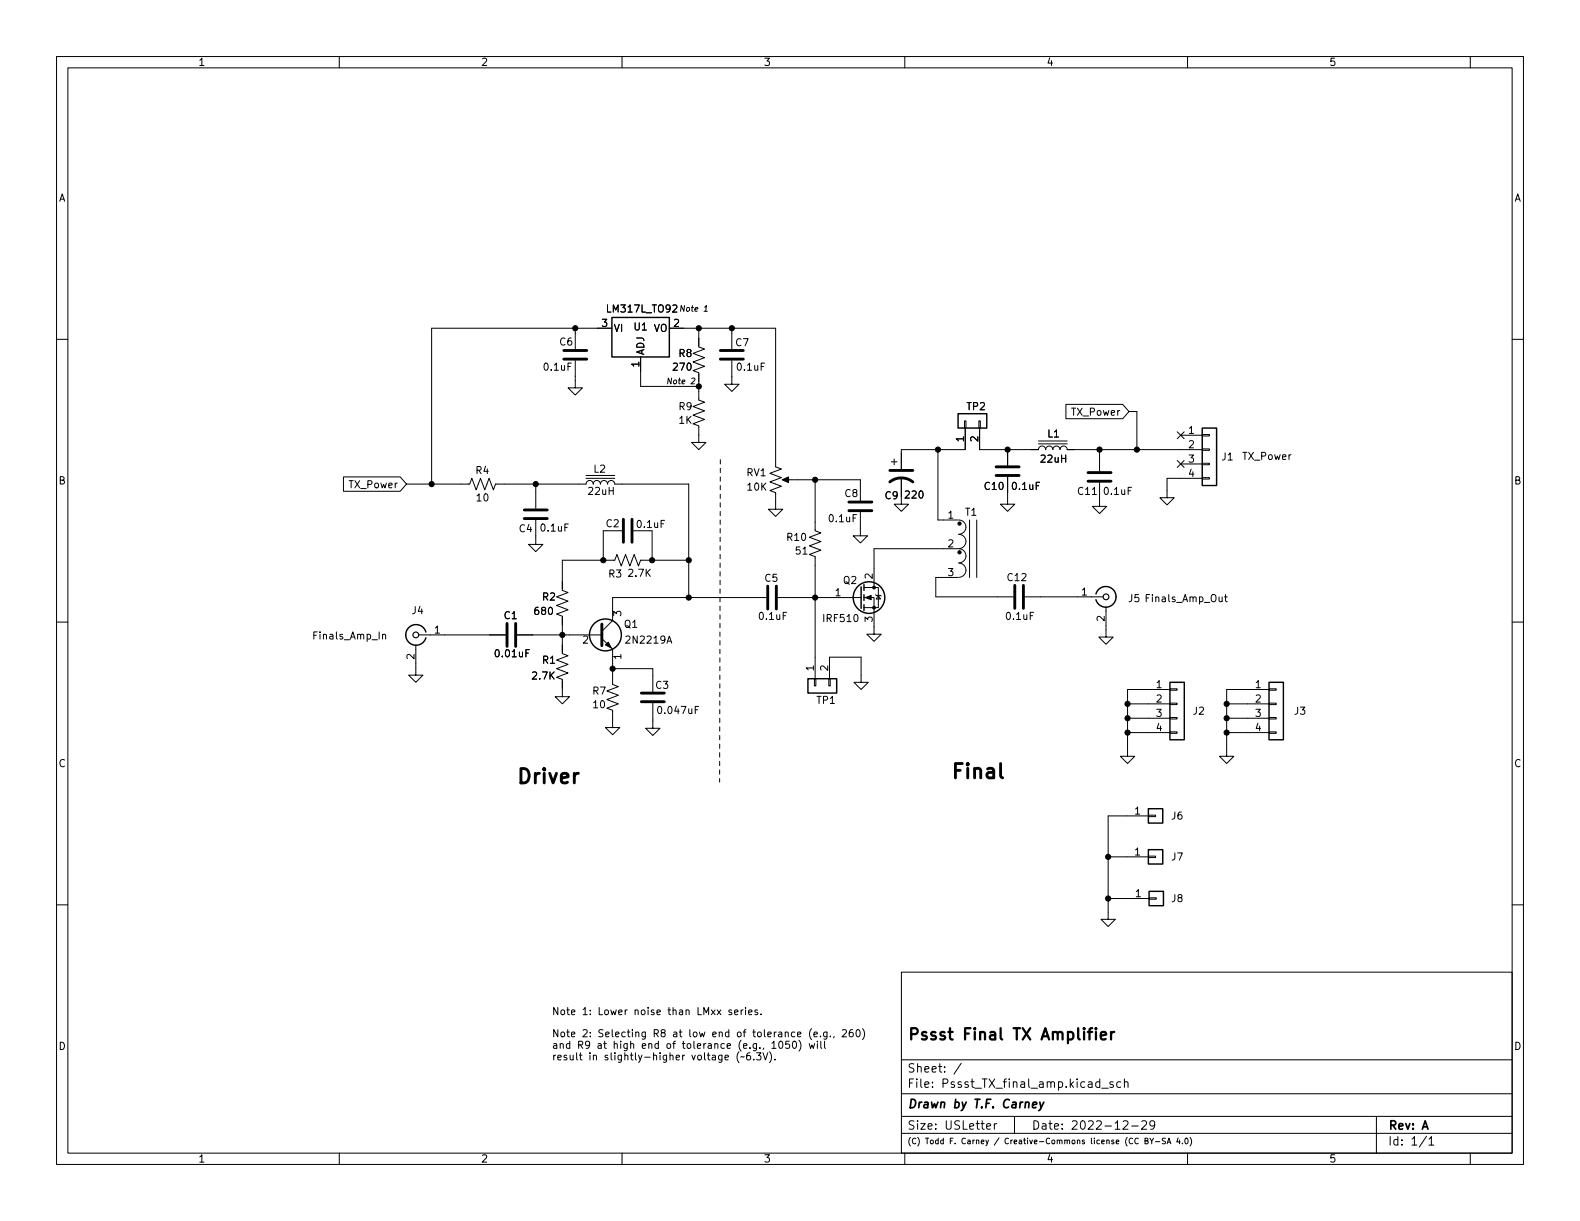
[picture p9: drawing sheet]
<svg xmlns="http://www.w3.org/2000/svg" width="279mm" height="216mm" viewBox="0 0 279 216" stroke-linecap="round" stroke-linejoin="round" font-family="sans-serif">
<g fill="none" stroke="#000" stroke-width=".18">
<path d="M10 10h259.4v195.9h-259.4zM12 12h255.4v191.9h-255.4zM60 10v2M110 10v2M160 10v2M210 10v2M260 10v2M10 60h2M101.7 58v3.7M108.2 58h-31.9v27.6M118.4 58h18.8v24.6l1 .3-2.1 .8 2.1 .8-2.1 .7 2.1 .8-2.1 .7 1.1 .4v2.9h1.2l-1.2 1.3-1.3-1.3h1.3M119 54l.5-.1 .2 .4-.8 .9h.8"/>
<path d="M123.6 58v3.3l1 .4-2 .8 2 .7-2 .8 2 .8-2 .7 1 .4v1.5M129.4 58v3.7M267.4 60h2M101 64.2h-.6v1.3M101.7 63.8v4.8h1.3l-1.3 1.3-1.2-1.3h1.2M113.3 63.1v5.2h10.3v2.4l1 .4-2 .8 2 .7-2 .8 2 .8-2 .7 1 .4v2.9h1.2l-1.2 1.3-1.3-1.3h1.3M129.4 63.8v4.1h1.3l-1.3 1.3-1.3-1.3h1.3M135.2 64.2h-.6v1.3M165.9 79.5v12.4h3.5M170.6 74.4h.2v1.3h-.2zM170.7 75.7v3.8h-11.3v3.4M173.1 74.4h.3v1.3h-.3z"/>
<path d="M173.2 75.7v3.8h10.4a.64 .64 0 0 1 .7-.6 .64 .64 0 0 1 .6 .6 .64 .64 0 0 1 .6-.6 .64 .64 0 0 1 .7 .6 .64 .64 0 0 1 .6-.6 .64 .64 0 0 1 .7 .6 .64 .64 0 0 1 .6-.6 .64 .64 0 0 1 .6 .6h23.9M178.2 79.5v2.8M183.6 78.5h5.1M183.6 78h5.1M188.5 71.5h10l1.1 1.3-1.1 1.2h-10zM194.4 79.5v3.8M199.6 72.8h1.4v6.7M208.2 76.4l1.2 1.2M208.8 77h3.8M209.4 76.4l-1.2 1.2M212.6 79.4h1.3v.2h-1.3zM212.6 76.8h1.3v.3h-1.3z"/>
<path d="M60.7 84.3h10.1l1.1 1.3-1.1 1.3h-10.1zM71.9 85.6h11.2l.3-1 .8 2 .8-2 .7 2 .8-2 .7 2 .4-1h16a.64 .64 0 0 1 .7-.6 .64 .64 0 0 1 .6 .6 .64 .64 0 0 1 .6-.6 .64 .64 0 0 1 .7 .6 .64 .64 0 0 1 .6-.6 .64 .64 0 0 1 .6 .6 .64 .64 0 0 1 .7-.6 .64 .64 0 0 1 .6 .6h13.1v20.1M94.7 91.9v4.4h1.3l-1.3 1.2-1.2-1.2h1.2M94.7 85.6v4.3M100.5 92.6h-.6v1.3M103.6 84.6h5.1M103.6 84.1h5.1M106.7 93.9v5.2M107.2 93.9h2.8M115.3 93.9v5.2M117.5 92h-.6v1.3M121.8 99.1h-8.5l-.4 1-.8-2.1-.7 2.1-.8-2.1-.7 2.1-.8-2.1-.4 1.1h-9.3v5.3l1.1 .4-2.1 .7 2.1 .8-2.1 .8 2.1 .7-2.1 .8 1 .4v6.6l1.1 .4-2.1 .7 2.1 .8-2.1 .7 2.1 .8-2.1 .8 1 .3v3.1h1.3l-1.3 1.3-1.2-1.3h1.2"/>
<path d="M138.7 84.8h13.4v3.7M142 98h.7M144.1 84.8v9.1l1.1 .3-2.1 .8 2.1 .8-2.1 .7 2.1 .8-2.1 .7 1 .4v21.6M151.5 91h-.6v1.3M152.1 90.6v4.1h1.3l-1.3 1.3-1.2-1.3h1.2M157.6 81.7h1M158.1 81.2v1M159.4 87.9v1.3h1.3l-1.3 1.2-1.3-1.2h1.3M159.4 84.5v3.3M169.4 97h-14.8v6.9M169.5 91.9a1.27 1.27 0 0 1 1.3 1.3 1.27 1.27 0 0 1-1.3 1.3 1.26 1.26 0 0 1 1.3 1.2 1.26 1.26 0 0 1-1.3 1.3M169.5 97a1.27 1.27 0 0 1 1.3 1.3"/>
<path d="M170.8 98.3a1.33 1.33 0 0 1-1.3 1.3 1.26 1.26 0 0 1 1.3 1.2 1.26 1.26 0 0 1-1.3 1.3M171.4 91.9v10.2M172.7 91.9v10.2M178.2 84.3v4.9h1.3l-1.3 1.2-1.3-1.2h1.3M183.8 85.3h-.6v1.3M193.2 87.4h.7M194.4 88.3v1.2h1.3l-1.3 1.3-1.2-1.3h1.2M194.4 85.3v2.8M200.1 86.2h-.6v1.2M208.2 81.4l1.2 1.3M208.8 82h3.8M209.4 81.4l-1.2 1.3"/>
<path d="M212.6 84.5h1.3v.2h-1.3zM212.6 81.9h1.3v.3h-1.3zM212.6 84.6h-6.2v3.4h1.2l-1.2 1.3-1.3-1.3h1.3M10 110h2M67.7 112.3l.1-.1h.3l.1 .8M67.7 112.2v.8M73.5 114v5.4h1.3l-1.3 1.3-1.2-1.3h1.2M74 112.3h15.4M91.4 112.3h15M93 115.5h.4M93.6 114.9h-.6v1.2M103.2 112.6l.5-.1 .2 .3-.8 .9h.8"/>
<path d="M106.4 112.9l1.9 1.9v6.2l1 .4-2 .8 2 .7-2 .8 2 .8-2 .7 1 .4v3.1h1.3l-1.3 1.2-1.2-1.2h1.2M108.3 118.2h7.1v4.1M108.5 108.9v-.8l.5 .4 .1-.3h.6l.1 .1-.1 .6M109.8 116.1h-1.3l.4 .3M117.9 113.7l.5-1.2 .4 1.2M118.1 113.4h.6M135.5 105.7h-27.2v4l-1.9 1.9M137.5 105.7h14.8M139.1 108.3h-.6v1.2M151.1 108.8l.2-.1a.68 .68 0 0 1 .4 .6 .68 .68 0 0 1-.4 .6l-.2-.1-.1-.4zM152.8 105.7h1.8v6.4h1.2l-1.2 1.3-1.3-1.3h1.3M152.8 103.9h2.5v3.5h-2.5"/>
<path d="M154.8 105.2l.1 .1h.8l.1 .1M155.3 105.3l.4 .6h-.8zM169.4 102.1h-3.9v3.4h13.7M181.2 105.5h13.9M182.8 108.3h-.6v1.2M195.6 107.3v5.3h1.2l-1.2 1.3-1.3-1.3h1.3M215.6 105.6v.7l.3 .1 .2-.1M216.1 105.6v.8M216.5 105.6h.5M216.7 105.1v1.1l.3 .2M267.4 110h2M115.4 124.3v4.5h1.3l-1.3 1.2-1.2-1.2h1.2"/>
<path d="M122.9 125.5h.5M123.5 124.9h-.6v1.3M144 120h.3v1.3h-.3zM146.6 120h.2v1.3h-.2zM146.7 120v-3.8h5.6v4.5h1.2l-1.2 1.2-1.3-1.2h1.3M199.4 124.5h7.5M199.4 127h7.5M199.4 129.5h7.5M206.9 129.4h1.3v.3h-1.3zM206.9 126.9h1.3v.2h-1.3zM206.9 124.3h1.3v.3h-1.3zM206.9 121.8h1.3v.2h-1.3z"/>
<path d="M206.9 121.9h-7.5v11.8h1.3l-1.3 1.3-1.3-1.3h1.3M216.9 124.5h7.5M216.9 127h7.5M216.9 129.5h7.5M224.4 129.4h1.3v.3h-1.3zM224.4 126.9h1.3v.2h-1.3zM224.4 124.3h1.3v.3h-1.3zM224.4 121.8h1.3v.2h-1.3zM224.4 121.9h-7.5v11.8h1.3l-1.3 1.3-1.3-1.3h1.3M10 160h2M196 151.5h7.1M196 158.9h7.2"/>
<path d="M203.1 144.1h1.2v.3h-1.2zM203.1 151.4h1.2v.2h-1.2zM203.1 144.3h-7.1v18.3h1.2l-1.2 1.2-1.3-1.2h1.3M203.2 158.8h1.3v.2h-1.3zM267.4 160h2M129.4 178.6h-.3l-.2 .2v.1l.5 .2v.3h-.5M159.4 171.9h108v32h-108zM102.5 186.6h.4M102.6 186.2v1l.3 .2M114.1 182.5v1l-.2 .3-.3-.1M114.1 182.5h-.3l-.3 .2 .1 .6h.5M118.5 186.7l.2-.1h.3v.8"/>
<path d="M119.6 187l.6-.1-.1-.3h-.4l-.1 .2v.6h.5M120.7 184.5h.4M120.7 186.6v.8M121.1 186.6l-.4 .2M126 182.9l.6-.1v-.3h-.4l-.2 .2 .1 .6h.5M128.2 187l.6-.1v-.3h-.4l-.2 .2 .1 .6h.5M130.5 182.5h.3l.3 .2v.4l-.3 .2h-.3l-.1-.2zM131.1 183.9a1.46 1.46 0 0 0 0 2M133.1 182.5h.5M133.3 182.1v1.1l.3 .1M136.5 184.5l.4-.4v1.3M136.5 185.4h.7"/>
<path d="M143.1 184.5l.2 .9 .3-.6 .2 .6 .3-.9M143.5 181.9a1.46 1.46 0 0 0 0 1.9M149 182.2l.4-.1 .3 .3-.8 .9h.8M159.4 197.4h108M159.4 193.4h108M159.4 187.4h108M164.9 192.1v.2M164.9 191.4v.1M167 189.4v.2M167 188.7v.1M170 188l-1.3 1.9M176.3 198.7h-.3l-.2 .3"/>
<path d="M179.4 197.4v3M196.8 191.4l-.3-.1-.2 .2v.2l.5 .2v.3h-.5M198.2 191.4l-.4-.1-.3 .3v.4l.1 .2h.6M198.8 191.4l.2-.1 .4 .1 .1 .9M198.8 190.8v1.5M200.1 199.1h1.2M201.9 198.3l.6-.1 .2 .1 .1 .3-1 1.1h1M204.2 198.8l-.3 .3-.4-.1-.2-.2 .2-.6h.4l.2 .1a.99 .99 0 0 1-.3 1.4h-.3M243.4 197.4v6.5M60 203.9v2M110 203.9v2M159.4 200.4h108"/>
<path d="M160 203.9v2M178.3 201.3a.44 .44 0 0 0-.6 .5 .44 .44 0 0 0 .6 .4M190.5 201.7l.4-.1 .1 .7M191.8 201.6h-.3l-.1 .1v.2l.4 .1v.2h-.4M193 201.3v.8l.1 .2M199.3 201.1a1.15 1.15 0 0 0 0 1.5M202.5 201.7h.4l.1-.4h-.5v1h.4l.1-.4-.2-.2M208.3 201.2l-.2 .7h.6M208.6 201.6v.7M210 203.9v2M252.7 201.4l.4-.4v1.5M252.7 202.5h.8"/>
<path d="M260 203.9v2"/>
</g>
<g fill="none" stroke="#000" stroke-width=".51">
<path d="M99.7 63.5h4.1M99.7 62h4.1M127.4 63.5h4M127.4 62h4M92.7 91.7h4.1M92.7 90.2h4.1M110.2 91.8v4.1M111.8 91.8v4.1M150.1 90.3h4.1M150.1 88.8h4.1M157.4 85.2a3.3 3.3 0 0 1 4 0M157.4 83.2h4"/>
<path d="M176.1 84.1h4.1M176.1 82.6h4.1M192.4 85.1h4.1M192.4 83.6h4.1M89.7 110.2v4.1M91.2 110.2v4.1M106.4 110.4v3.8M135.8 103.6v4.1M137.3 103.6v4.1M179.5 103.5v4.1M181 103.5v4.1M113.4 122.6h4.1"/>
<path d="M113.4 124.1h4.1M176.9 135v2.2l.4 .3"/>
</g>
<g fill="#000" stroke="#000" stroke-width=".18">
<path d="M138.3 84.8l1.1-.5v1zM107.1 114l.5-.5 .5 1.1zM153 105.7l1.1-.4v.7z"/>
<circle cx="101.7" cy="58" r=".46"/>
<circle cx="123.6" cy="58" r=".46"/>
<circle cx="129.4" cy="58" r=".46"/>
<circle cx="123.6" cy="68.3" r=".46"/>
<circle cx="165.9" cy="79.5" r=".46"/>
<circle cx="178.2" cy="79.5" r=".46"/>
<circle cx="194.4" cy="79.5" r=".46"/>
<circle cx="201" cy="79.5" r=".46"/>
<circle cx="76.3" cy="85.6" r=".46"/>
<circle cx="94.7" cy="85.6" r=".46"/>
<circle cx="106.7" cy="99.1" r=".46"/>
<circle cx="115.3" cy="99.1" r=".46"/>
<circle cx="121.8" cy="99.1" r=".46"/>
<circle cx="144.1" cy="84.8" r=".46"/>
<circle cx="169.7" cy="92.6" r=".28"/>
<circle cx="169.7" cy="97.7" r=".28"/>
<circle cx="99.4" cy="112.3" r=".46"/>
<circle cx="108.3" cy="118.2" r=".46"/>
<circle cx="121.8" cy="105.7" r=".46"/>
<circle cx="144.1" cy="105.7" r=".46"/>
<circle cx="154.6" cy="107.4" r=".25"/>
<circle cx="154.6" cy="103.9" r=".25"/>
<circle cx="199.4" cy="124.5" r=".46"/>
<circle cx="199.4" cy="129.5" r=".46"/>
<circle cx="199.4" cy="127" r=".46"/>
<circle cx="216.9" cy="127" r=".46"/>
<circle cx="216.9" cy="124.5" r=".46"/>
<circle cx="216.9" cy="129.5" r=".46"/>
<circle cx="196" cy="158.9" r=".46"/>
<circle cx="196" cy="151.5" r=".46"/>
</g>
<g fill="none" stroke="#000" stroke-width=".25">
<path d="M108.2 56.1h10.2v7h-10.2zM169.4 73.2h5.1v2.5h-5.1zM212.6 75.7h2.5v10.2h-2.5zM71.8 112.3a1.81 1.81 0 0 0 1.5 1.8 1.81 1.81 0 0 0 2-1.3M75.3 111.8a1.81 1.81 0 0 0-2-1.3 1.81 1.81 0 0 0-1.5 1.8M152.3 103.8v3.8M152.8 103.4v1M152.8 105.2v1M152.8 106.9v1.1M193.8 105a1.81 1.81 0 0 1 2.8-.9 1.81 1.81 0 0 1 0 2.9 1.81 1.81 0 0 1-2.8-1M142.9 120h5.1v2.6h-5.1zM206.9 120.7h2.5v10.1h-2.5z"/>
<path d="M224.4 120.7h2.5v10.1h-2.5zM203.1 143h2.5v2.5h-2.5zM203.1 150.2h2.5v2.6h-2.5zM203.2 157.6h2.5v2.5h-2.5z"/>
<circle cx="107.1" cy="112.3" r="2.82"/>
<circle cx="153.7" cy="105.7" r="2.79"/>
</g>
<g fill="none" stroke="#000" stroke-width=".2">
<circle cx="73.5" cy="112.3" r=".51"/>
<circle cx="195.6" cy="105.5" r=".51"/>
</g>
<path d="M127.4 81.3l-.1 57" fill="none" stroke="#000" stroke-width=".18" stroke-dasharray=".8 .8"/>
<g font-size="3.5">
<text x="168" y="137.7">Final</text>
<text x="91.2" y="138.6">Driver</text>
</g>
<g font-size="2.8">
<text x="160.4" y="184.5">Pssst</text>
<text x="170.3" y="184.5">Final</text>
<text x="179.6" y="184.5">TX Amplifier</text>
</g>
<g font-size="2.1">
<text x="160.4" y="190.1">Sheet:</text>
<text x="160.4" y="196.4">Drawn</text>
<text x="160.4" y="192.8">File:</text>
<text x="166.8" y="192.8">Pssst_TX_final_amp.kicad_sch</text>
<text x="168.6" y="196.4">by T.F.</text>
<text x="177.8" y="196.4">Carney</text>
<text x="160.4" y="200.2">Size:</text>
<text x="167.1" y="200.2">USLetter</text>
<text x="182.4" y="200.2">Date:</text>
<text x="189.4" y="200.2">2022-12-29</text>
<text x="245.4" y="200.2">Rev:</text>
<text x="245.4" y="203">Id:</text>
<text x="249.5" y="203">1/1</text>
<text x="251.5" y="200.2">A</text>
</g>
<g font-size="1.8">
<text x="35" y="12">1</text>
<text x="85" y="12">2</text>
<text x="135" y="12">3</text>
<text x="185" y="12">4</text>
<text x="235" y="12">5</text>
<text x="10.4" y="36">A</text>
<text x="267.8" y="36">A</text>
<text x="106.3" y="57.8">3</text>
<text x="107.1" y="55.6">LM317L_TO92</text>
<text x="108.5" y="59.1">VI</text>
<text x="111.9" y="58.8">U1</text>
<text x="115.5" y="59.1">VO</text>
<text x="119" y="57.8">2</text>
<text x="95.9" y="65.9">0.1uF</text>
<text x="98.8" y="61.5">C6</text>
<text x="113" y="65.1" transform="rotate(-90 113 65.1)">1</text>
<text x="114.3" y="62.9" transform="rotate(-90 114.3 62.9)">ADJ</text>
<text x="118.7" y="65.9">270</text>
<text x="119.9" y="63.5">R8</text>
<text x="129.9" y="61.6">C7</text>
<text x="130.1" y="65.9">0.1uF</text>
<text x="119.9" y="72.9">R9</text>
<text x="119.9" y="75.3">1K</text>
<text x="170.8" y="72.9">TP2</text>
<text x="185.1" y="77.7">L1</text>
<text x="189.3" y="73.9">TX_Power</text>
<text x="210" y="76.7">1</text>
<text x="104.8" y="84">L2</text>
<text x="170.4" y="78.3" transform="rotate(-90 170.4 78.3)">1</text>
<text x="173" y="78.3" transform="rotate(-90 173 78.3)">2</text>
<text x="183.8" y="82.2">22uH</text>
<text x="210" y="79.2">2</text>
<text x="210" y="81.8">3</text>
<text x="215.9" y="81.8">J1</text>
<text x="219.6" y="81.3">TX_Power</text>
<text x="10.3" y="86">B</text>
<text x="61.5" y="86.7">TX_Power</text>
<text x="84" y="84.2">R4</text>
<text x="84" y="89">10</text>
<text x="103.8" y="87.9">22uH</text>
<text x="131.9" y="84.6">RV1</text>
<text x="131.9" y="87.1">10K</text>
<text x="149.2" y="88.3">C8</text>
<text x="156.3" y="88.7">C9</text>
<text x="159.8" y="88.5">220</text>
<text x="173.9" y="87">C10</text>
<text x="178.7" y="87">0.1uF</text>
<text x="190.4" y="87.9">C11</text>
<text x="194.9" y="87.9">0.1uF</text>
<text x="210" y="84.3">4</text>
<text x="267.7" y="86">B</text>
<text x="91.6" y="94.5">C4</text>
<text x="95.3" y="94.4">0.1uF</text>
<text x="107" y="93.6">C2</text>
<text x="112.4" y="93.7">0.1uF</text>
<text x="146.3" y="92.7">0.1uF</text>
<text x="167.5" y="91.7">1</text>
<text x="170.6" y="91.6">T1</text>
<text x="138.9" y="96">R10</text>
<text x="140.5" y="98.4">51</text>
<text x="167.5" y="96.8">2</text>
<text x="167.5" y="101.9">3</text>
<text x="95.8" y="106.6">R2</text>
<text x="107.5" y="102.5">R3</text>
<text x="110.9" y="102.4">2.7K</text>
<text x="135.1" y="103.3">C5</text>
<text x="147.5" y="105.4">1</text>
<text x="149" y="103.6">Q2</text>
<text x="154.3" y="102.5" transform="rotate(-90 154.3 102.5)">2</text>
<text x="177.9" y="103.1">C12</text>
<text x="191.1" y="105.3">1</text>
<text x="199.4" y="106.9">J5 Finals_Amp_Out</text>
<text x="55.1" y="113.1">Finals_Amp_In</text>
<text x="72.7" y="109">J4</text>
<text x="76.7" y="112">1</text>
<text x="89" y="109.9">C1</text>
<text x="94.2" y="109.1">680</text>
<text x="110.2" y="111.4">Q1</text>
<text x="133.9" y="110">0.1uF</text>
<text x="145.3" y="110.4">IRF510</text>
<text x="154.3" y="110.2" transform="rotate(-90 154.3 110.2)">3</text>
<text x="177.6" y="110">0.1uF</text>
<text x="195.3" y="110" transform="rotate(-90 195.3 110)">2</text>
<text x="73.3" y="116.8" transform="rotate(-90 73.3 116.8)">2</text>
<text x="87.2" y="116.6">0.01uF</text>
<text x="95.8" y="117.7">R1</text>
<text x="110.4" y="114.2">2N2219A</text>
<text x="110.6" y="116.8" transform="rotate(-90 110.6 116.8)">1</text>
<text x="143.9" y="118.8" transform="rotate(-90 143.9 118.8)">1</text>
<text x="146.4" y="118.8" transform="rotate(-90 146.4 118.8)">2</text>
<text x="93.9" y="120.5">2.7K</text>
<text x="104.7" y="123.2">R7</text>
<text x="104.7" y="125.6">10</text>
<text x="115.8" y="122.2">C3</text>
<text x="144.3" y="124.8">TP1</text>
<text x="204.3" y="121.7">1</text>
<text x="204.3" y="124.2">2</text>
<text x="221.8" y="121.7">1</text>
<text x="221.8" y="124.2">2</text>
<text x="116" y="126.6">0.047uF</text>
<text x="204.3" y="126.7">3</text>
<text x="204.3" y="129.3">4</text>
<text x="210.8" y="126.8">J2</text>
<text x="221.8" y="126.7">3</text>
<text x="221.8" y="129.3">4</text>
<text x="228.7" y="126.8">J3</text>
<text x="10.3" y="136">C</text>
<text x="267.7" y="136">C</text>
<text x="200.5" y="144">1</text>
<text x="207" y="145.3">J6</text>
<text x="200.5" y="151.3">1</text>
<text x="207" y="152.5">J7</text>
<text x="200.6" y="158.6">1</text>
<text x="207" y="159.9">J8</text>
<text x="97.5" y="179.5">Note</text>
<text x="102.9" y="179.5">1:</text>
<text x="105.9" y="179.5">Lower</text>
<text x="112.4" y="179.5">noise</text>
<text x="118.5" y="179.5">than</text>
<text x="123.8" y="179.5">LMxx</text>
<text x="129.5" y="179.5">series.</text>
<text x="97.5" y="183.4">Note</text>
<text x="97.5" y="185.4">and</text>
<text x="102.1" y="185.4">R9</text>
<text x="102.9" y="183.4">2:</text>
<text x="105.7" y="185.4">at</text>
<text x="105.9" y="183.4">Selecting</text>
<text x="108.7" y="185.4">high</text>
<text x="113.9" y="185.4">end</text>
<text x="115.8" y="183.4">R8</text>
<text x="118.4" y="185.4">of</text>
<text x="119.4" y="183.4">at</text>
<text x="121.4" y="185.4">tolerance</text>
<text x="122.4" y="183.4">low</text>
<text x="126.6" y="183.4">end</text>
<text x="131.1" y="183.4">of</text>
<text x="131.4" y="185.4">(e.g.,</text>
<text x="134.1" y="183.4">tolerance</text>
<text x="137.4" y="185.4">1050)</text>
<text x="144.1" y="183.4">(e.g.,</text>
<text x="144.2" y="185.4">will</text>
<text x="150.2" y="183.4">260)</text>
<text x="10.3" y="186">D</text>
<text x="97.5" y="187.5">result</text>
<text x="104.1" y="187.5">in</text>
<text x="107" y="187.5">slightly-higher</text>
<text x="122.5" y="187.5">voltage</text>
<text x="130.6" y="187.5">(~6.3V).</text>
<text x="267.7" y="186">D</text>
<text x="35" y="205.9">1</text>
<text x="85" y="205.9">2</text>
<text x="135" y="205.9">3</text>
<text x="185" y="205.9">4</text>
<text x="235" y="205.9">5</text>
</g>
<g font-size="1.4">
<text x="120" y="55.1">Note</text>
<text x="124.4" y="55.1">1</text>
<text x="117.7" y="67.9">Note</text>
<text x="122.3" y="67.9">2</text>
<text x="160.4" y="202.6">(C)</text>
<text x="163.6" y="202.6">Todd</text>
<text x="168" y="202.6">F.</text>
<text x="170.3" y="202.6">Carney</text>
<text x="176.2" y="202.6">/</text>
<text x="178.2" y="202.6">Creative-Commons</text>
<text x="193.6" y="202.6">license</text>
<text x="199.8" y="202.6">(CC</text>
<text x="203.4" y="202.6">BY-SA</text>
<text x="209.2" y="202.6">4.0)</text>
</g>
</svg>
